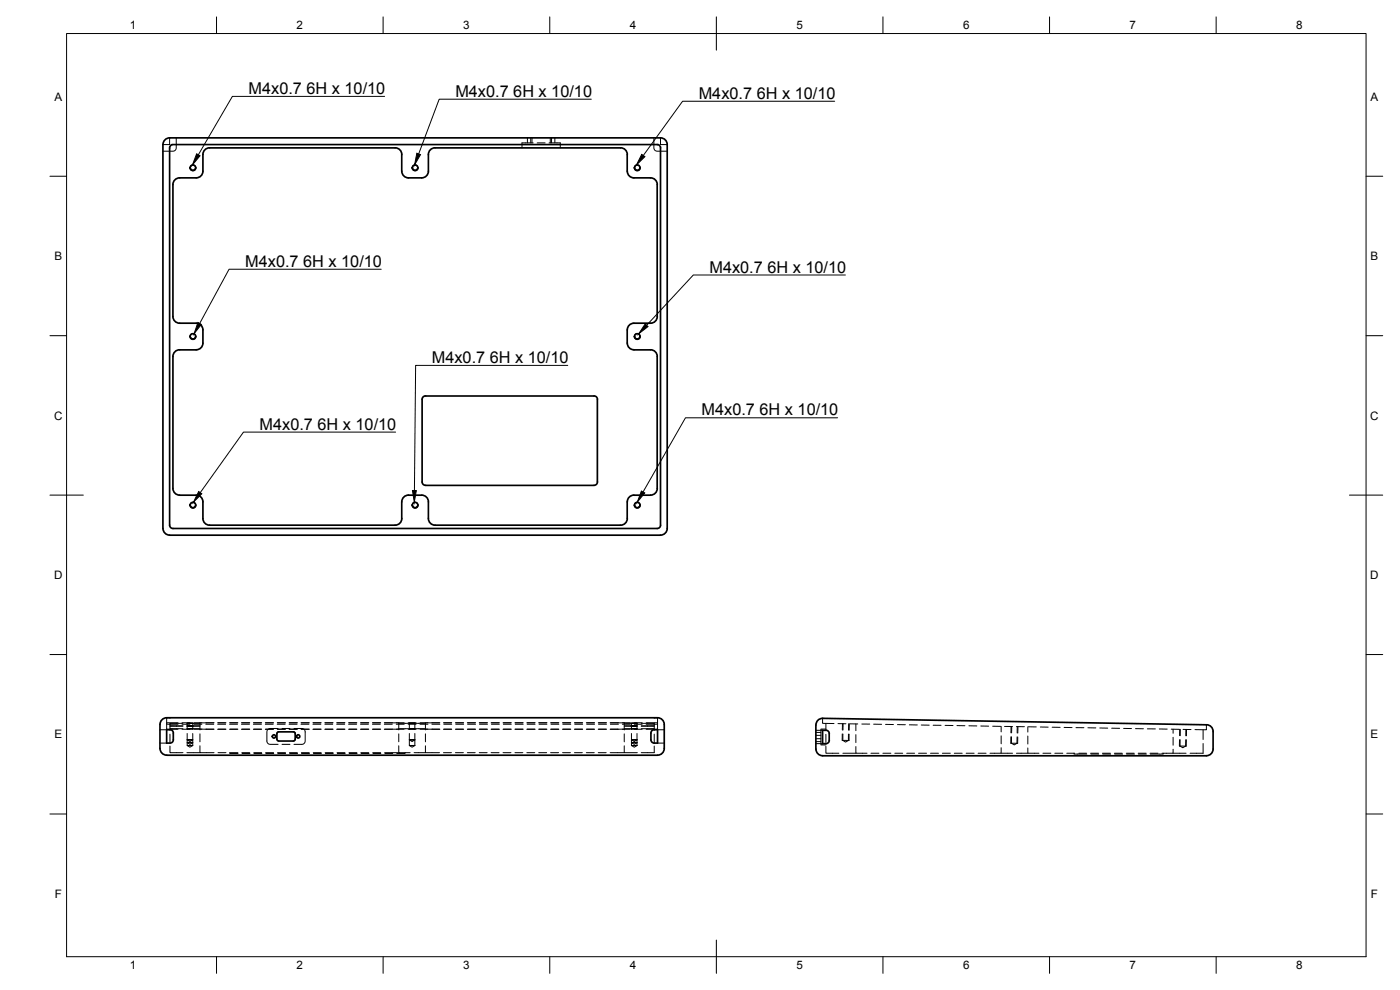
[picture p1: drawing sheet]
<svg xmlns="http://www.w3.org/2000/svg" width="420mm" height="297mm" viewBox="0 0 420 297" stroke-linecap="round" stroke-linejoin="round" font-family="sans-serif">
<!-- layer: Hidden -->
<g fill="none" stroke="#000" stroke-width=".3">
<path d="M50.9 41.4v2h-2M52.9 41.4v3a1 1 0 0 1-1 1h-3M57.1 50.3a.84 .84 0 0 1 .8-.9 .84 .84 0 0 1 .8 .9M123.7 50.3a.83 .83 0 0 1 .9-.9 .83 .83 0 0 1 .8 .9M158.3 41.4v1.5M159.3 41.4v1.5M159.7 41.4v1.5M160 42.9h-3.3v1.5M161.2 42.9h2.4M164.8 42.9h3.3v1.5M165.1 41.4v1.5M165.5 41.4v1.5"/>
<path d="M166.5 41.4v1.5M190.4 50.3a.84 .84 0 0 1 .8-.9 .84 .84 0 0 1 .9 .9M196.2 41.4v3a1 1 0 0 0 1 1h3M198.2 41.4v2h2M57.1 101a.84 .84 0 0 1 .8-.9 .84 .84 0 0 1 .8 .9M190.4 101a.84 .84 0 0 1 .8-.9 .84 .84 0 0 1 .9 .9M57.1 151.5a.84 .84 0 0 1 .8-.8 .84 .84 0 0 1 .8 .8M123.7 151.5a.83 .83 0 0 1 .9-.8 .83 .83 0 0 1 .8 .8M190.4 151.5a.84 .84 0 0 1 .8-.8 .84 .84 0 0 1 .9 .8M48 219h2M50 217.3h3.4M51 215.4h-1v1.5"/>
<path d="M51 217.7l3.9 .1M51 218.6h3.9M53.4 216.9h-3.4v1.9h3.4M54.6 217.3h2.4M54.6 218.8h2.4M54.6 216.9h2.4M54.9 217l-3.9 .1v2M54.9 217.9h-3.9M56.1 217.8h3.9M56.1 218.6l3.9 .1M56.2 218.7h1.6zM56.2 217.8h1.6z"/>
<path d="M56.2 217h1.6zM56.2 217v1.9M57.8 217v1.9M58.2 217.3h2.4M58.2 218.8h2.4M58.2 216.9h2.4M60 217h-3.9M60 217.9h-3.9M60 218.7l2 .1M61.8 217.3h2.4M61.8 216.9h2.4M64.2 216.9h-4.2v2.1"/>
<path d="M64.2 218.8h-2.4M65.3 217.3h2.4M65.3 216.9h2.4M65.4 216.9h2.4M67.8 218.8h-2.5M68.9 217.3h2.4M68.9 216.9h2.4M69 216.9h2.4M71.4 218.8h-2.5M72.5 217.3h2.4M72.5 216.9h2.4M72.6 216.9h2.4"/>
<path d="M75 218.8h-2.5M76.1 217.3h2.3M76.1 216.9h2.3M76.2 216.9h2.3M78.5 218.8h-2.4M79.6 217.3h2.4M79.6 216.9h2.4M79.7 216.9h2.4M82.1 218.8h-2.5M83.2 217.3h2.4M83.2 216.9h2.4M83.3 216.9h2.4"/>
<path d="M83.5 218.6h-2.4a1 1 0 0 0-1 1v2.7a1 1 0 0 0 1 1h2.4M84.6 218.6h2.4M85.7 218.8h-2.5M86.8 217.3h2.4M86.8 216.9h2.4M86.9 216.9h2.3M88.2 218.6h2.4a1 1 0 0 1 1 1v2.7a1 1 0 0 1-1 1h-2.4M89.2 218.8h-2.4M90.3 217.3h2.4M90.3 216.9h2.4M90.4 216.9h2.4M92.8 218.8h-2.5"/>
<path d="M93.9 217.3h2.4M93.9 216.9h2.4M94 216.9h2.4M96.4 218.8h-2.5M97.5 217.3h2.4M97.5 216.9h2.4M97.6 216.9h2.4M100 218.8h-2.5M101 217.3h2.4M101 216.9h2.4M101.2 216.9h2.3M103.5 218.8h-2.5"/>
<path d="M104.6 217.3h2.4M104.6 216.9h2.4M104.7 216.9h2.4M107.1 218.8h-2.5M108.2 217.3h2.4M108.2 216.9h2.4M108.3 216.9h2.4M110.7 218.8h-2.5M111.8 217.3h2.4M111.8 216.9h2.4M111.9 216.9h2.4M114.3 218.8h-2.5"/>
<path d="M115.3 217.3h2.4M115.3 216.9h2.4M115.4 216.9h4.2l.1 2.1M118.9 217.3h2.4M118.9 218.8h2.4M118.9 216.9h2.4M119.7 217h3.4M119.7 218.7l-4.4 .1M122.5 217.3h2.4M122.5 218.8h2.4M122.5 216.9h2.4M122.9 218.7h1.6z"/>
<path d="M122.9 217h1.6zM122.9 217v1.9M123.1 218.6l-3.4 .1M124.3 218.6l3.4 .1M124.5 217v1.9M126 217.3h2.4M126 218.8h2.4M126 216.9h2.4M127.7 218.7l4.3 .1M127.7 217h-3.4M129.6 217.3h2.4M129.6 216.9h2.4"/>
<path d="M131.9 216.9h-4.2v2.1M133.1 218.8h2.5M133.1 216.9h2.4M133.2 217.3h2.4M133.2 216.9h2.4M136.7 218.8h2.4M136.7 216.9h2.4M136.8 217.3h2.3M136.8 216.9h2.3M140.3 218.8h2.4M140.3 216.9h2.3M140.3 217.3h2.4"/>
<path d="M140.3 216.9h2.4M143.8 218.8h2.5M143.8 216.9h2.4M143.9 217.3h2.4M143.9 216.9h2.4M147.4 218.8h2.5M147.4 216.9h2.4M147.5 217.3h2.4M147.5 216.9h2.4M151 218.8h2.4M151 216.9h2.4M151.1 217.3h2.3"/>
<path d="M151.1 216.9h2.3M154.5 218.8h2.5M154.5 216.9h2.4M154.6 217.3h2.4M154.6 216.9h2.4M158.1 218.8h2.5M158.1 216.9h2.4M158.2 217.3h2.4M158.2 216.9h2.4M161.7 218.8h2.4M161.7 216.9h2.4M161.8 217.3h2.3"/>
<path d="M161.8 216.9h2.3M165.2 218.8h2.5M165.2 216.9h2.4M165.4 217.3h2.3M165.4 216.9h2.3M168.8 218.8h2.5M168.8 216.9h2.4M168.9 217.3h2.4M168.9 216.9h2.4M172.4 218.8h2.5M172.4 216.9h2.4M172.5 217.3h2.4"/>
<path d="M172.5 216.9h2.4M176 218.8h2.4M176 216.9h2.4M176.1 217.3h2.3M176.1 216.9h2.3M179.5 218.8h2.5M179.5 216.9h2.4M179.6 217.3h2.4M179.6 216.9h2.4M183.1 216.9h4.2v2.1M183.1 218.8h2.5M183.2 217.3h2.4"/>
<path d="M183.2 216.9h2.4M186.8 217.3h2.4M186.8 218.8h2.4M186.8 216.9h2.4M187.3 218.7l-1.9 .1M187.3 217.9h4M187.3 217h4M189.5 217v1.9M189.5 218.7h1.7zM189.5 217.8h1.7zM189.5 217h1.7zM190.4 217.3h2.3"/>
<path d="M190.4 218.8h2.3M190.4 216.9h2.3M191.2 217v1.9M191.3 218.6l-4 .1M191.3 217.8h-4M192.4 217.9h3.9M192.4 217l3.9 .1v2M196.3 215.4h1v1.5h-3.4M196.3 218.6h-3.9M196.3 217.7l-3.9 .1M197.3 217.3h-3.4M197.3 216.9v1.9h-3.4"/>
<path d="M197.3 219h2M244.9 219.8h1.5M244.9 219.1h2M246.9 215.5v1.5l3.4 .1M247.9 218.7h-1.5v4.8h1.5M247.9 217.1v2M251.5 217.1l2.4 .1M253 217.1v1.9M254.7 217.2v1.9M255.1 217.2h2.3M256.9 217.2v2M258.6 217.2l2.4 .1"/>
<path d="M262.2 217.3h2.4M265.8 217.3l2.3 .1M269.3 217.4l2.4 .1M272.9 217.5h2.4M276.5 217.5l2.4 .1M280.1 217.6h2.3M283.6 217.6l2.4 .1M287.2 217.7h2.4M290.8 217.8h2.4M294.3 217.8l2.4 .1M297.9 217.9h2.4M300.5 217.9v1.7"/>
<path d="M301.5 218h2.4M303.6 218v1.9M305.1 218h2.3M305.3 218v1.9M308.5 218.1v1.6M308.6 218.1h2.4M312.2 218.1l2.4 .1M315.8 218.2h2.4M319.3 218.3h2.4M322.9 218.3h2.4M326.5 218.4h2.4M330.1 218.4l2.3 .1"/>
<path d="M333.6 218.5h2.4M337.2 218.6h2.4M340.8 218.6l2.4 .1M344.3 218.7h2.4M347.9 218.7l2.4 .1M351.5 218.8h2.4M352.1 218.8v1.2M354.2 218.8v1.9M355 218.8l2.4 .1M355.9 218.9v1.9M361.1 219v2.9M362.1 217.5v1.5l-3.5-.1"/>
<path d="M48 223h2M51 223.8v2h3.9M51 220.3v2.3M56.1 225.8h3.9M56.2 223.7h1.6zM56.2 222.8h1.6zM56.2 222h1.6zM56.2 222.8v.9l.8 .5 .8-.5v-.9M56.2 222v.8l.8 .5 .8-.5v-.8M56.2 222l.8 .5 .8-.5M56.2 220.1v1.9M57.8 220.1v1.9"/>
<path d="M60 223.8v2h4.2M60 220.2v2.4M65.4 225.8h2.4M69 225.8v.3h2.4M69 225.8h2.4M72.6 225.8h2.4M72.6 226.1h2.4M76.2 225.8h2.3M76.2 226.1h2.4M79.7 225.8h2.4M79.8 226.1h2.4M83.3 225.8h2.4"/>
<path d="M83.4 226.1h2.3M84.6 223.3h2.4M86.9 225.8h2.3M86.9 226.1h2.4M90.4 225.8h2.4M90.5 226.1h2.4M94 225.8h2.4M94.1 226.1h2.4M97.6 225.8h2.4M97.6 226.1h2.4M101.2 225.8h2.3M101.2 226.1h2.4"/>
<path d="M104.7 225.8h2.4M104.8 226.1h2.4M108.3 225.8h2.4M108.4 226.1h2.3M111.9 225.8h2.4M111.9 226.1h2.4M115.4 225.8h4.3M115.5 226.1h2.4M119.7 223.8v2h3.4M119.7 220.2v2.4M121.6 225.8v.3h-2.5M122.9 223.7h1.6z"/>
<path d="M122.9 222h1.6zM122.9 222v1.7l.8 .5 .8-.5v-1.7M122.9 222l.8 .5 .8-.5M122.9 220.1v1.9M124.3 225.8h3.4M124.5 220.1v1.9M127.7 223.8v2h4.2M127.7 220.2v2.4M133.1 225.8h2.4M136.7 225.8h2.4M140.3 225.8h2.3M143.8 225.8h2.4"/>
<path d="M147.4 225.8h2.4M151 225.8h2.4M154.5 225.8h2.4M158.1 225.8h2.4M161.7 225.8h2.4M165.2 225.8h2.4M168.8 225.8h2.4M172.4 225.8h2.4M176 225.8h2.4M179.5 225.8h2.4M183.1 225.8h4.2M187.3 223.8v2h4"/>
<path d="M187.3 220.2v2.4M189.5 222.8v.9l.9 .5 .8-.5v-.9M189.5 222v.8l.9 .5 .8-.5v-.8M189.5 222l.9 .5 .8-.5M189.5 220.1v1.9M189.5 223.7h1.7zM189.5 222.8h1.7zM189.5 222h1.7zM191.2 220.1v1.9M196.3 223.8v2h-3.9M196.3 220.3v2.3M197.3 223h2"/>
<path d="M244.9 222.5h1.5M244.9 223.1h2M244.9 220.6h1.5M244.9 221.6h1.5M247.9 223.9v2.1h3.9M247.9 220.3v2.4M252.8 222.1l2 .1M253 226h3.9M253 220.2l-.1 2 .9 .5 .8-.5v-1.9M256.9 224v2h3.3M256.9 220.4v2.4M261.4 226h2.4"/>
<path d="M265 226h2.4M268.5 226h2.4M272.1 226h2.4M275.7 226h2.4M279.3 226h2.3M282.8 226h2.4M286.4 226h2.4M290 226h2.4M293.5 226h2.4M300.5 226h3.4M300.5 224.4v1.6h-3.4M300.5 220.8v2.4"/>
<path d="M303.3 223h2.1M303.6 221.1v1.9l.8 .5 .8-.5v-1.9M305.1 226h3.4M308.5 224.4v1.6h3.3M308.5 220.8v2.4M313 226h2.4M316.6 226h2.4M320.1 226h2.4M322.3 226v.3h3.9M323.7 226h2.4M327.3 226h2.4M327.4 226.3h2.4"/>
<path d="M330.9 226h2.3M330.9 226.3h2.4M334.4 226h2.4M334.5 226.3h2.4M338 226h2.4M338.1 226.3h2.4M341.6 226h2.4M341.7 226.3h2.3M345.1 226h2.4M349.1 226v.3h-3.9M352.1 226h3.9M352.1 224.8v1.2h-3.4"/>
<path d="M352.1 221.2v2.4M353.9 223.8l2.1 .1M354.2 221.9l-.1 1.9 .9 .6 .8-.5 .1-1.9M361.1 223.1v2.9h-3.9"/>
</g>
<!-- layer: Visible -->
<g fill="none" stroke="#000" stroke-width=".51">
<path d="M50.9 41.4h147.3a2 2 0 0 1 2 2v115.2a2 2 0 0 1-2 2h-147.3M50.9 41.4a2 2 0 0 0-2 2v115.2a2.04 2.04 0 0 0 2 2M51.1 43.7l.8-.3 145.9 .1 .4 .9v113.2a.97 .97 0 0 1-1 1h-145.3a1.01 1.01 0 0 1-1-1v-113.2zM57.1 50.3a.84 .84 0 0 0 .8 .8 .84 .84 0 0 0 .8-.8M118.6 44.4h-55.7a2 2 0 0 0-2 2v5a2 2 0 0 1-2 2h-5a2 2 0 0 0-2 2v39.6a2 2 0 0 0 2 2h5a2 2 0 0 1 2 2v4a2.04 2.04 0 0 1-2 2h-5a2 2 0 0 0-2 2M118.6 44.4a2 2 0 0 1 2 2v5a2.04 2.04 0 0 0 2 2h4a2 2 0 0 0 2-2v-5a2 2 0 0 1 2-2h55.6a1.96 1.96 0 0 1 2.1 2l-.1 5a2.04 2.04 0 0 0 2.1 2h4.9a2 2 0 0 1 2.1 2l-.1 39.6a1.96 1.96 0 0 1-1.9 2h-5.1a2 2 0 0 0-1.9 2l-.1 4a2.04 2.04 0 0 0 2.1 2h4.9a1.96 1.96 0 0 1 2.1 2M123.7 50.3a.84 .84 0 0 0 .9 .8 .84 .84 0 0 0 .8-.8M190.4 50.3a.84 .84 0 0 0 .9 .8 .84 .84 0 0 0 .8-.8M51.9 107v39.6a2.04 2.04 0 0 0 2 2h5a2 2 0 0 1 2 2v5a2 2 0 0 0 2 2h55.7M57.1 100.9a.84 .84 0 0 0 .8 .8 .84 .84 0 0 0 .8-.8M127.7 118.8h50.6M127.7 118.8a1.01 1.01 0 0 0-1 1v24.8"/>
<path d="M178.3 118.8a1.01 1.01 0 0 1 1 1v24.8M190.4 100.9a.84 .84 0 0 0 .9 .8 .84 .84 0 0 0 .8-.8M197.2 107l.1 39.6a2.04 2.04 0 0 1-2.1 2h-4.9a2.04 2.04 0 0 0-2.1 2l.1 5a2 2 0 0 1-2.1 2h-55.6a2 2 0 0 1-2-2v-5a1.96 1.96 0 0 0-2-2h-4a2 2 0 0 0-2 2v5a1.96 1.96 0 0 1-2 2M57.1 151.5a.84 .84 0 0 0 .8 .8 .84 .84 0 0 0 .8-.8M123.7 151.5a.84 .84 0 0 0 .9 .8 .84 .84 0 0 0 .8-.8M126.7 144.6a1.01 1.01 0 0 0 1 1h50.6a1.04 1.04 0 0 0 1-1M190.4 151.5a.84 .84 0 0 0 .9 .8 .84 .84 0 0 0 .8-.8M48.6 215.9l1.4-.5h147.3a2 2 0 0 1 2 2v5.6a2.99 2.99 0 0 1-.9 3.3l-1.1 .3h-147.3a2 2 0 0 1-2-2v-5.6a3.3 3.3 0 0 1 .6-3.1zM52 219.9a.97 .97 0 0 0-1-.9h-1v4h1a1.01 1.01 0 0 0 1-1v-2.1M83.6 219.6h4.5M83.6 219.6l-.5 .5M88.1 219.6l.5 .5"/>
<path d="M195.3 219.9a.97 .97 0 0 1 1-.9h1v4h-.9a1.01 1.01 0 0 1-1.1-1v-2.1M247.9 219.1h-1v4h1a1.01 1.01 0 0 0 1-1M247.9 219.1a1.01 1.01 0 0 1 1 1v2M362.1 217.5l-114.2-2a2.26 2.26 0 0 0-3 2v7.3M362.1 217.5a2 2 0 0 1 2 2v5.3M83.1 220.1v1.7l.5 .5 4.7-.1 .3-.4v-1.7M244.9 224.7a2 2 0 0 0 2 2l115.2 .1a2.04 2.04 0 0 0 2-2.1"/>
<circle cx="57.9" cy="50.4" r=".84"/>
<circle cx="124.6" cy="50.4" r=".84"/>
<circle cx="191.3" cy="50.4" r=".84"/>
<circle cx="57.9" cy="101" r=".84"/>
<circle cx="191.3" cy="101" r=".84"/>
<circle cx="57.9" cy="151.6" r=".84"/>
<circle cx="124.6" cy="151.6" r=".84"/>
<circle cx="191.3" cy="151.6" r=".84"/>
<circle cx="82.2" cy="221" r=".5"/>
<circle cx="89.5" cy="221" r=".5"/>
</g>
<!-- layer: Hidden Narrow -->
<path d="M252.8 217.1v1.9M254.9 217.2l-.1 1.9M303.4 218v1.9M305.5 218v1.9M354 218.8v1.9M356.1 218.9v1.9M252.8 220.2v1.9M254.8 220.3v1.9M303.4 221.1l-.1 1.9M305.4 221.1v1.9M354 221.9l-.1 1.9M356 222v1.9" fill="none" stroke="#000" stroke-width=".3"/>
<!-- layer: BORDER -->
<g fill="none" stroke="#000" stroke-width=".3">
<path d="M20 10.1h390v276.9h-390zM65 5.1v5M115 5.1v5M165 5.1v5M215 5.1v10M265 5.1v5M315 5.1v5M365 5.1v5M15 52.9h5M410 52.9h5M15 100.7h5M410 100.7h5"/>
<path d="M15 148.6h10M405 148.6h10M15 196.4h5M410 196.4h5M15 244.2h5M410 244.2h5M65 287v5M115 287v5M165 287v5M215 282.1v9.9M265 287v5M315 287v5"/>
<path d="M365 287v5"/>
</g>
<!-- layer: Hole Notes -->
<path d="M59 46.2l1 .5-2.2 2.8zM125.1 46l1.1 .4-1.8 3.1zM192.6 46.3l.9 .7-2.5 2.5zM59.4 96.8l1 .5-2.1 2.8zM193.6 97.2l.9 .8-2.8 2.2zM59.6 147.5l1 .7-2.5 2.5zM123.8 147.2h1.1l-.6 3.5zM192.5 147.3l1 .6-2.2 2.8z" fill="#000" stroke="#000" stroke-width=".3"/>
<path d="M115.4 28.9h-45.7l-10.2 17.5M177.5 29.8h-45.7l-6.2 16.4M250.5 30.4h-45.6l-11.8 16.3M114.4 80.8h-45.7l-8.8 16.3M253.7 82.5h-45.6l-14 15.1M170.4 109.6h-45.7l-.3 37.6M118.7 129.7h-45.6l-13 18.1M251.4 125.4h-45.7l-12.7 22.2" fill="none" stroke="#000" stroke-width=".3"/>
<g font-size="4.9">
<text x="74.6" y="28.2">M4x0.7</text>
<text x="92" y="28.2">6H x 10/10</text>
<text x="136.7" y="29">M4x0.7</text>
<text x="154.1" y="29">6H x 10/10</text>
<text x="209.7" y="29.7">M4x0.7</text>
<text x="227.1" y="29.7">6H x 10/10</text>
<text x="73.6" y="80.1">M4x0.7</text>
<text x="91" y="80.1">6H x 10/10</text>
<text x="212.9" y="81.8">M4x0.7</text>
<text x="230.3" y="81.8">6H x 10/10</text>
<text x="129.6" y="108.9">M4x0.7</text>
<text x="147" y="108.9">6H x 10/10</text>
<text x="210.6" y="124.7">M4x0.7</text>
<text x="228" y="124.7">6H x 10/10</text>
<text x="77.9" y="129">M4x0.7</text>
<text x="95.3" y="129">6H x 10/10</text>
</g>
<g font-size="3.5">
<text x="39" y="8.8">1</text>
<text x="89" y="8.8">2</text>
<text x="139" y="8.8">3</text>
<text x="189" y="8.8">4</text>
<text x="239" y="8.8">5</text>
<text x="289" y="8.8">6</text>
<text x="339" y="8.8">7</text>
<text x="389" y="8.8">8</text>
<text x="16.3" y="30.2">A</text>
<text x="411.3" y="30.2">A</text>
<text x="16.3" y="78">B</text>
<text x="411.3" y="78">B</text>
<text x="16.2" y="125.9">C</text>
<text x="411.2" y="125.9">C</text>
<text x="16.2" y="173.7">D</text>
<text x="411.2" y="173.7">D</text>
<text x="16.3" y="221.6">E</text>
<text x="411.3" y="221.6">E</text>
<text x="16.4" y="269.4">F</text>
<text x="411.4" y="269.4">F</text>
<text x="39" y="290.8">1</text>
<text x="89" y="290.8">2</text>
<text x="139" y="290.8">3</text>
<text x="189" y="290.8">4</text>
<text x="239" y="290.8">5</text>
<text x="289" y="290.8">6</text>
<text x="339" y="290.8">7</text>
<text x="389" y="290.8">8</text>
</g>
</svg>
